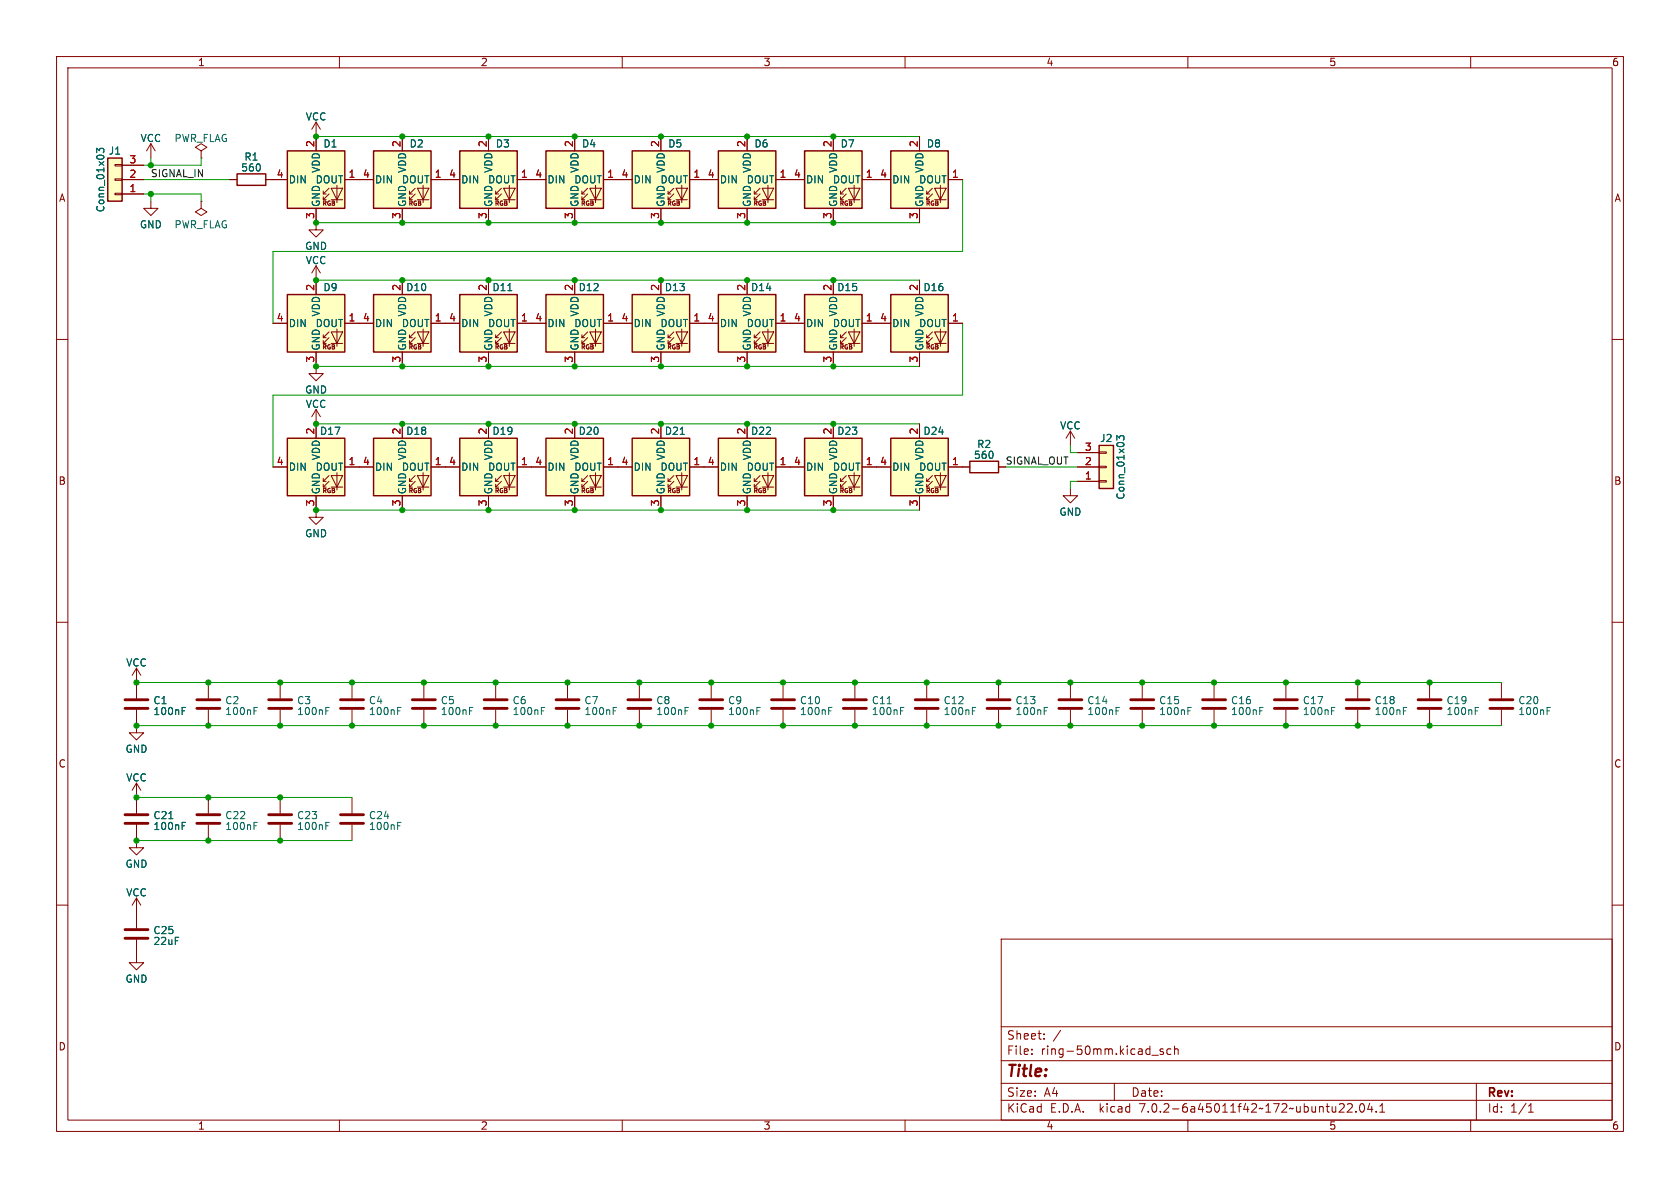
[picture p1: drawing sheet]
<svg xmlns="http://www.w3.org/2000/svg" width="297mm" height="210mm" viewBox="0 0 297 210" stroke-linecap="round" stroke-linejoin="round" font-family="sans-serif">
<g fill="none" stroke="#840000" stroke-width=".18">
<path d="M10 10h277v190h-277zM12 12h273v186h-273zM60 10v2M110 10v2M160 10v2M210 10v2M260 10v2M20.3 29.1h1.3v.2h-1.3zM20.3 31.6h1.3v.3h-1.3zM20.3 34.2h1.3v.2h-1.3zM21.6 34.3h3.8M21.6 31.8h3.8"/>
<path d="M21.6 29.2h3.8M26.7 35.6v1.2h1.2l-1.2 1.3-1.3-1.3h1.3M26.7 25.4l-.8 1.3M26.7 25.4v2.5M26.7 25.4l.7 1.3M35.6 35.6v1.2l1 .7-1 .6-1.1-.6 1.1-.7M35.6 35.6h.1M35.6 26.7l1-.7-1-.6-1.1 .6 1.1 .7v1.2M35.6 27.9h.1M40.6 31.8h1.3M47 31.8h3.8M55.9 36.8v3.8h1.2l-1.2 1.3-1.3-1.3h1.3"/>
<path d="M55.9 21.6v5.1M55.9 21.6l-.8 1.3M55.9 21.6l.7 1.3M57.1 35.3h.6M57.1 34.3h.6M58.2 34.3l-1.1 1v-.5M58.2 33.3l-1.1 1v-.5M58.5 33.3h2.1l-1 2zM58.5 35.3h2.1M59.6 32.8v3M61 31.8h5M71.1 24.1v2.6"/>
<path d="M71.1 36.8v2.6M72.4 35.3h.5M72.4 34.3h.5M73.4 34.3l-1 1v-.5M73.4 33.3l-1 1v-.5M73.8 33.3h2l-1 2zM73.8 35.3h2M74.8 32.8v3M76.2 31.8h5.1M86.4 24.1v2.6M86.4 36.8v2.6M87.6 35.3h.5"/>
<path d="M87.6 34.3h.5M88.6 34.3l-1 1v-.5M88.6 33.3l-1 1v-.5M89 33.3h2.1l-1.1 2zM89 35.3h2.1M90 32.8v3M91.4 31.8h5.1M101.6 24.1v2.6M101.6 36.8v2.6M102.9 35.3h.5M102.9 34.3h.5M103.9 34.3l-1 1v-.5"/>
<path d="M103.9 33.3l-1 1v-.5M104.3 33.3h2l-1 2zM104.3 35.3h2M105.3 32.8v3M106.7 31.8h5.1M116.8 24.1v2.6M116.8 36.8v2.6M118.1 35.3h.5M118.1 34.3h.5M119.1 34.3l-1 1v-.5M119.1 33.3l-1 1v-.5M119.5 33.3h2l-1 2z"/>
<path d="M119.5 35.3h2M120.5 32.8v3M121.9 31.8h5.1M132.1 24.1v2.6M132.1 36.8v2.6M133.3 35.3h.6M133.3 34.3h.6M134.4 34.3l-1.1 1v-.5M134.4 33.3l-1.1 1v-.5M134.7 33.3h2.1l-1 2zM134.7 35.3h2.1M135.8 32.8v3"/>
<path d="M137.2 31.8h5M147.3 24.1v2.6M147.3 36.8v2.6M148.6 35.3h.5M148.6 34.3h.5M149.6 34.3l-1 1v-.5M149.6 33.3l-1 1v-.5M150 33.3h2l-1 2zM150 35.3h2M151 32.8v3M152.4 31.8h5.1M162.6 24.1v2.6"/>
<path d="M162.6 36.8v2.6M163.8 35.3h.5M163.8 34.3h.5M164.8 34.3l-1 1v-.5M164.8 33.3l-1 1v-.5M165.2 33.3h2.1l-1.1 2zM165.2 35.3h2.1M166.2 32.8v3M167.6 31.8h2.6M10 60h2M48.3 57.2h2.5M55.9 47v5.1"/>
<path d="M55.9 47l-.8 1.3M55.9 47l.7 1.3M57.1 59.7h.6M58.2 59.7l-1.1 1v-.5M58.2 58.7l-1.1 1v-.5M58.5 58.7h2.1l-1 2zM59.6 58.2v3M61 57.2h5M71.1 49.5v2.6M72.4 59.7h.5M73.4 59.7l-1 1v-.5M73.4 58.7l-1 1v-.5"/>
<path d="M73.8 58.7h2l-1 2zM74.8 58.2v3M76.2 57.2h5.1M86.4 49.5v2.6M87.6 59.7h.5M88.6 59.7l-1 1v-.5M88.6 58.7l-1 1v-.5M89 58.7h2.1l-1.1 2zM90 58.2v3M91.4 57.2h5.1M101.6 49.5v2.6M102.9 59.7h.5"/>
<path d="M103.9 59.7l-1 1v-.5M103.9 58.7l-1 1v-.5M104.3 58.7h2l-1 2zM105.3 58.2v3M106.7 57.2h5.1M116.8 49.5v2.6M118.1 59.7h.5M119.1 59.7l-1 1v-.5M119.1 58.7l-1 1v-.5M119.5 58.7h2l-1 2zM120.5 58.2v3M121.9 57.2h5.1"/>
<path d="M132.1 49.5v2.6M133.3 59.7h.6M134.4 59.7l-1.1 1v-.5M134.4 58.7l-1.1 1v-.5M134.7 58.7h2.1l-1 2zM135.8 58.2v3M137.2 57.2h5M147.3 49.5v2.6M148.6 59.7h.5M149.6 59.7l-1 1v-.5M149.6 58.7l-1 1v-.5M150 58.7h2l-1 2z"/>
<path d="M151 58.2v3M152.4 57.2h5.1M162.6 49.5v2.6M163.8 59.7h.5M164.8 59.7l-1 1v-.5M164.8 58.7l-1 1v-.5M165.2 58.7h2.1l-1.1 2zM166.2 58.2v3M167.6 57.2h2.6M285 60h2M55.9 62.2v3.8h1.2l-1.2 1.3-1.3-1.3h1.3M55.9 72.4v5.1"/>
<path d="M55.9 72.4l-.8 1.3M55.9 72.4l.7 1.3M57.1 60.7h.6M58.5 60.7h2.1M71.1 62.2v2.6M71.1 74.9v2.6M72.4 60.7h.5M73.8 60.7h2M86.4 62.2v2.6M86.4 74.9v2.6M87.6 60.7h.5M89 60.7h2.1"/>
<path d="M101.6 62.2v2.6M101.6 74.9v2.6M102.9 60.7h.5M104.3 60.7h2M116.8 62.2v2.6M116.8 74.9v2.6M118.1 60.7h.5M119.5 60.7h2M132.1 62.2v2.6M132.1 74.9v2.6M133.3 60.7h.6M134.7 60.7h2.1"/>
<path d="M147.3 62.2v2.6M147.3 74.9v2.6M148.6 60.7h.5M150 60.7h2M162.6 62.2v2.6M162.6 74.9v2.6M163.8 60.7h.5M165.2 60.7h2.1M189.2 76.2l-.7 1.3M189.2 76.2v2.5M189.2 76.2l.8 1.3M194.3 79.9h1.3v.2h-1.3z"/>
<path d="M48.3 82.6h2.5M55.9 87.6v3.8h1.2l-1.2 1.3-1.3-1.3h1.3M57.1 85.1h.6M57.1 86.1h.6M58.2 85.1l-1.1 1v-.5M58.2 84.1l-1.1 1v-.5M58.5 84.1h2.1l-1 2zM58.5 86.1h2.1M59.6 83.6v3M61 82.6h5M71.1 87.6v2.6M72.4 85.1h.5"/>
<path d="M72.4 86.1h.5M73.4 85.1l-1 1v-.5M73.4 84.1l-1 1v-.5M73.8 84.1h2l-1 2zM73.8 86.1h2M74.8 83.6v3M76.2 82.6h5.1M86.4 87.6v2.6M87.6 85.1h.5M87.6 86.1h.5M88.6 85.1l-1 1v-.5M88.6 84.1l-1 1v-.5"/>
<path d="M89 84.1h2.1l-1.1 2zM89 86.1h2.1M90 83.6v3M91.4 82.6h5.1M101.6 87.6v2.6M102.9 85.1h.5M102.9 86.1h.5M103.9 85.1l-1 1v-.5M103.9 84.1l-1 1v-.5M104.3 84.1h2l-1 2zM104.3 86.1h2M105.3 83.6v3"/>
<path d="M106.7 82.6h5.1M116.8 87.6v2.6M118.1 85.1h.5M118.1 86.1h.5M119.1 85.1l-1 1v-.5M119.1 84.1l-1 1v-.5M119.5 84.1h2l-1 2zM119.5 86.1h2M120.5 83.6v3M121.9 82.6h5.1M132.1 87.6v2.6M133.3 85.1h.6"/>
<path d="M133.3 86.1h.6M134.4 85.1l-1.1 1v-.5M134.4 84.1l-1.1 1v-.5M134.7 84.1h2.1l-1 2zM134.7 86.1h2.1M135.8 83.6v3M137.2 82.6h5M147.3 87.6v2.6M148.6 85.1h.5M148.6 86.1h.5M149.6 85.1l-1 1v-.5M149.6 84.1l-1 1v-.5"/>
<path d="M150 84.1h2l-1 2zM150 86.1h2M151 83.6v3M152.4 82.6h5.1M162.6 87.6v2.6M163.8 85.1h.5M163.8 86.1h.5M164.8 85.1l-1 1v-.5M164.8 84.1l-1 1v-.5M165.2 84.1h2.1l-1.1 2zM165.2 86.1h2.1M166.2 83.6v3"/>
<path d="M167.6 82.6h3.8M176.5 82.6h1.3M189.2 86.4v1.2h1.3l-1.3 1.3-1.2-1.3h1.2M190.5 85.1h3.8M190.5 82.6h3.8M190.5 80h3.8M194.3 82.4h1.3v.3h-1.3zM194.3 85h1.3v.2h-1.3zM10 110h2M24.1 118.1l-.7 1.3M24.1 118.1v5.3M24.1 118.1l.8 1.3"/>
<path d="M285 110h2M24.1 125.5v4h1.3l-1.3 1.3-1.2-1.3h1.2M24.1 138.4v5.4M24.1 138.4l-.7 1.3M24.1 138.4l.8 1.3M36.8 120.7v2.7M36.8 125.5v2.8M49.5 120.7v2.7M49.5 125.5v2.8M62.2 120.7v2.7M62.2 125.5v2.8M74.9 120.7v2.7"/>
<path d="M74.9 125.5v2.8M87.6 120.7v2.7M87.6 125.5v2.8M100.3 120.7v2.7M100.3 125.5v2.8M113 120.7v2.7M113 125.5v2.8M125.7 120.7v2.7M125.7 125.5v2.8M138.4 120.7v2.7M138.4 125.5v2.8M151.1 120.7v2.7"/>
<path d="M151.1 125.5v2.8M163.8 120.7v2.7M163.8 125.5v2.8M176.5 120.7v2.7M176.5 125.5v2.8M189.2 120.7v2.7M189.2 125.5v2.8M201.9 120.7v2.7M201.9 125.5v2.8M214.6 120.7v2.7M214.6 125.5v2.8M227.3 120.7v2.7"/>
<path d="M227.3 125.5v2.8M240 120.7v2.7M240 125.5v2.8M252.7 120.7v2.7M252.7 125.5v2.8M265.4 120.7v2.7M265.4 125.5v2.8M10 160h2M24.1 145.8v4.1h1.3l-1.3 1.2-1.2-1.2h1.2M24.1 158.8v5.3M24.1 158.8l-.7 1.2M24.1 158.8l.8 1.2"/>
<path d="M36.8 141v2.8M36.8 145.8v2.8M49.5 141v2.8M49.5 145.8v2.8M62.2 141v2.8M62.2 145.8v2.8M285 160h2M24.1 166.1v4.1h1.3l-1.3 1.3-1.2-1.3h1.2M177 166h108v32h-108zM60 198v2M110 198v2M160 198v2"/>
<path d="M177 194.5h108M177 191.5h108M177 187.5h108M177 181.5h108M182.4 186.3v.1M182.4 185.5v.1M184.6 183.6v.1M184.6 182.8v.1M197 191.5v3M203.6 186.5h1.2M205.6 185.5l-.3-.1-.2 .2v.2l.5 .2v.3h-.5M207 185.5l-.4-.1-.3 .3v.4l.1 .2h.6"/>
<path d="M207.6 185.5l.3-.1 .3 .1 .1 .9M207.6 184.9v1.5M210 198v2M237.5 195.2l.1 .2v.3l-.9 .9h.9M238.2 195.2l.6-.1 .2 .1 .1 .3-1 1.1h1M239.7 196.5v.1M240.5 195.2l.2-.1a.81 .81 0 0 1 .6 .6 .81 .81 0 0 1-.3 .8l-.1 .1a.81 .81 0 0 1-.4-1.4zM242.1 195l-.3 1.1h.9M242.5 195.6v1M243.3 196.5v.1M243.9 196.6h.9M243.9 195.5l.5-.4v1.5"/>
<path d="M260 198v2M261 191.5v6.5M270.2 196.6h.9M270.2 195.5l.4-.4v1.5"/>
</g>
<g fill="none" stroke="#840000" stroke-width=".51">
<path d="M22.1 125.2h4.1M22.1 123.7h4.1M34.8 125.2h4.1M34.8 123.7h4.1M47.5 125.2h4.1M47.5 123.7h4.1M60.2 125.2h4.1M60.2 123.7h4.1M72.9 125.2h4.1M72.9 123.7h4.1M85.6 125.2h4.1M85.6 123.7h4.1"/>
<path d="M98.3 125.2h4.1M98.3 123.7h4.1M111 125.2h4.1M111 123.7h4.1M123.7 125.2h4.1M123.7 123.7h4.1M136.4 125.2h4.1M136.4 123.7h4.1M149.1 125.2h4.1M149.1 123.7h4.1M161.8 125.2h4.1M161.8 123.7h4.1"/>
<path d="M174.5 125.2h4.1M174.5 123.7h4.1M187.2 125.2h4.1M187.2 123.7h4.1M199.9 125.2h4.1M199.9 123.7h4.1M212.6 125.2h4.1M212.6 123.7h4.1M225.3 125.2h4.1M225.3 123.7h4.1M238 125.2h4.1M238 123.7h4.1"/>
<path d="M250.7 125.2h4.1M250.7 123.7h4.1M263.4 125.2h4.1M263.4 123.7h4.1M22.1 145.5h4.1M22.1 144h4.1M34.8 145.5h4.1M34.8 144h4.1M47.5 145.5h4.1M47.5 144h4.1M60.2 145.5h4.1M60.2 144h4.1"/>
<path d="M22.1 165.9h4.1M22.1 164.3h4.1"/>
</g>
<g fill="none" stroke="#006464" stroke-width=".18">
<path d="M17.1 27v-.8l.5 .4 .1-.3h.5l.2 .2-.2 .5M197.4 77.8v-.8l.5 .4 .1-.3h.6l.1 .2-.1 .5M32.2 125.1h.6M44.9 125.1h.6M57.6 125.1h.6M70.3 125.1h.6M83 125.1h.6M95.7 125.1h.6M108.4 125.1h.6M121.1 125.1h.6M133.8 125.1h.6M146.5 125.1h.6"/>
<path d="M159.2 125.1h.6M171.9 125.1h.6M184.6 125.1h.6M197.3 125.1h.6M210 125.1h.6M222.7 125.1h.6M235.4 125.1h.6M248.1 125.1h.6M260.8 125.1h.6M273.5 125.1h.6M32.2 145.4h.6M44.9 145.4h.6"/>
<path d="M57.6 145.4h.6M70.3 145.4h.6"/>
</g>
<g fill="#ffffc2" stroke="#ffffc2" stroke-width=".18">
<path d="M194.3 78.7h2.5v7.7h-2.5z"/>
<path d="M157.5 77.5h10.1v10.1h-10.1z"/>
<path d="M96.5 52.1h10.2v10.1h-10.2z"/>
<path d="M96.5 26.7h10.2v10.1h-10.2z"/>
<path d="M81.3 26.7h10.1v10.1h-10.1z"/>
<path d="M50.8 77.5h10.2v10.1h-10.2z"/>
<path d="M96.5 77.5h10.2v10.1h-10.2z"/>
<path d="M111.8 52.1h10.1v10.1h-10.1z"/>
<path d="M111.8 77.5h10.1v10.1h-10.1z"/>
<path d="M142.2 77.5h10.2v10.1h-10.2z"/>
<path d="M127 77.5h10.2v10.1h-10.2z"/>
<path d="M142.2 52.1h10.2v10.1h-10.2z"/>
<path d="M157.5 52.1h10.1v10.1h-10.1z"/>
<path d="M111.8 26.7h10.1v10.1h-10.1z"/>
<path d="M81.3 52.1h10.1v10.1h-10.1z"/>
<path d="M127 26.7h10.2v10.1h-10.2z"/>
<path d="M127 52.1h10.2v10.1h-10.2z"/>
<path d="M142.2 26.7h10.2v10.1h-10.2z"/>
<path d="M157.5 26.7h10.1v10.1h-10.1z"/>
<path d="M50.8 26.7h10.2v10.1h-10.2z"/>
<path d="M66 52.1h10.2v10.1h-10.2z"/>
<path d="M50.8 52.1h10.2v10.1h-10.2z"/>
<path d="M19 27.9h2.6v7.7h-2.6z"/>
<path d="M66 26.7h10.2v10.1h-10.2z"/>
<path d="M66 77.5h10.2v10.1h-10.2z"/>
<path d="M81.3 77.5h10.1v10.1h-10.1z"/>
</g>
<g fill="none" stroke="#840000" stroke-width=".25">
<path d="M19 27.9h2.6v7.7h-2.6zM41.9 30.7h5.1v2.1h-5.1zM50.8 26.7h10.2v10.1h-10.2zM66 26.7h10.2v10.1h-10.2zM81.3 26.7h10.1v10.1h-10.1zM96.5 26.7h10.2v10.1h-10.2zM111.8 26.7h10.1v10.1h-10.1zM127 26.7h10.2v10.1h-10.2zM142.2 26.7h10.2v10.1h-10.2zM157.5 26.7h10.1v10.1h-10.1zM50.8 52.1h10.2v10.1h-10.2zM66 52.1h10.2v10.1h-10.2z"/>
<path d="M81.3 52.1h10.1v10.1h-10.1zM96.5 52.1h10.2v10.1h-10.2zM111.8 52.1h10.1v10.1h-10.1zM127 52.1h10.2v10.1h-10.2zM142.2 52.1h10.2v10.1h-10.2zM157.5 52.1h10.1v10.1h-10.1zM50.8 77.5h10.2v10.1h-10.2zM66 77.5h10.2v10.1h-10.2zM81.3 77.5h10.1v10.1h-10.1zM96.5 77.5h10.2v10.1h-10.2zM111.8 77.5h10.1v10.1h-10.1zM127 77.5h10.2v10.1h-10.2z"/>
<path d="M142.2 77.5h10.2v10.1h-10.2zM157.5 77.5h10.1v10.1h-10.1zM194.3 78.7h2.5v7.7h-2.5zM171.4 81.5h5.1v2.1h-5.1z"/>
</g>
<g fill="none" stroke="#009600" stroke-width=".18">
<path d="M25.4 31.8h15.2M25.4 34.3h10.2v1.3M26.7 27.9v1.3M26.7 34.3v1.3M35.6 27.9v1.3h-10.2M55.9 24.1h106.7M55.9 39.4h106.7M170.2 31.8v12.7h-121.9v12.7M55.9 49.5h106.7M170.2 57.2v12.7h-121.9v12.7M55.9 64.8h106.7M55.9 74.9h106.7"/>
<path d="M189.2 78.7v1.3h1.3M55.9 90.2h106.7M177.8 82.6h12.7M190.5 85.1h-1.3v1.3M24.1 120.7h241.3M24.1 128.3h241.3M24.1 148.6h38.1M24.1 141h38.1"/>
</g>
<g fill="#009600" stroke="#009600" stroke-width=".18">
<circle cx="100.3" cy="128.3" r=".46"/>
<circle cx="113" cy="128.3" r=".46"/>
<circle cx="87.6" cy="128.3" r=".46"/>
<circle cx="87.6" cy="120.7" r=".46"/>
<circle cx="113" cy="120.7" r=".46"/>
<circle cx="100.3" cy="120.7" r=".46"/>
<circle cx="125.7" cy="128.3" r=".46"/>
<circle cx="125.7" cy="120.7" r=".46"/>
<circle cx="138.4" cy="120.7" r=".46"/>
<circle cx="138.4" cy="128.3" r=".46"/>
<circle cx="86.4" cy="49.5" r=".46"/>
<circle cx="71.1" cy="49.5" r=".46"/>
<circle cx="86.4" cy="64.8" r=".46"/>
<circle cx="71.1" cy="64.8" r=".46"/>
<circle cx="55.9" cy="49.5" r=".46"/>
<circle cx="55.9" cy="39.4" r=".46"/>
<circle cx="71.1" cy="39.4" r=".46"/>
<circle cx="71.1" cy="24.1" r=".46"/>
<circle cx="86.4" cy="24.1" r=".46"/>
<circle cx="26.7" cy="34.3" r=".46"/>
<circle cx="55.9" cy="64.8" r=".46"/>
<circle cx="26.7" cy="29.2" r=".46"/>
<circle cx="55.9" cy="24.1" r=".46"/>
<circle cx="71.1" cy="74.9" r=".46"/>
<circle cx="71.1" cy="90.2" r=".46"/>
<circle cx="55.9" cy="90.2" r=".46"/>
<circle cx="86.4" cy="90.2" r=".46"/>
<circle cx="86.4" cy="74.9" r=".46"/>
<circle cx="101.6" cy="74.9" r=".46"/>
<circle cx="101.6" cy="90.2" r=".46"/>
<circle cx="74.9" cy="120.7" r=".46"/>
<circle cx="74.9" cy="128.3" r=".46"/>
<circle cx="55.9" cy="74.9" r=".46"/>
<circle cx="101.6" cy="39.4" r=".46"/>
<circle cx="101.6" cy="24.1" r=".46"/>
<circle cx="86.4" cy="39.4" r=".46"/>
<circle cx="116.8" cy="49.5" r=".46"/>
<circle cx="101.6" cy="64.8" r=".46"/>
<circle cx="101.6" cy="49.5" r=".46"/>
<circle cx="116.8" cy="64.8" r=".46"/>
<circle cx="116.8" cy="24.1" r=".46"/>
<circle cx="163.8" cy="120.7" r=".46"/>
<circle cx="163.8" cy="128.3" r=".46"/>
<circle cx="151.1" cy="128.3" r=".46"/>
<circle cx="189.2" cy="128.3" r=".46"/>
<circle cx="189.2" cy="120.7" r=".46"/>
<circle cx="176.5" cy="128.3" r=".46"/>
<circle cx="176.5" cy="120.7" r=".46"/>
<circle cx="151.1" cy="120.7" r=".46"/>
<circle cx="147.3" cy="90.2" r=".46"/>
<circle cx="147.3" cy="74.9" r=".46"/>
<circle cx="49.5" cy="141" r=".46"/>
<circle cx="49.5" cy="148.6" r=".46"/>
<circle cx="36.8" cy="141" r=".46"/>
<circle cx="36.8" cy="148.6" r=".46"/>
<circle cx="49.5" cy="128.3" r=".46"/>
<circle cx="49.5" cy="120.7" r=".46"/>
<circle cx="36.8" cy="120.7" r=".46"/>
<circle cx="36.8" cy="128.3" r=".46"/>
<circle cx="62.2" cy="128.3" r=".46"/>
<circle cx="62.2" cy="120.7" r=".46"/>
<circle cx="24.1" cy="120.7" r=".46"/>
<circle cx="24.1" cy="128.3" r=".46"/>
<circle cx="24.1" cy="148.6" r=".46"/>
<circle cx="24.1" cy="141" r=".46"/>
<circle cx="147.3" cy="49.5" r=".46"/>
<circle cx="147.3" cy="39.4" r=".46"/>
<circle cx="132.1" cy="24.1" r=".46"/>
<circle cx="147.3" cy="24.1" r=".46"/>
<circle cx="116.8" cy="39.4" r=".46"/>
<circle cx="132.1" cy="39.4" r=".46"/>
<circle cx="132.1" cy="49.5" r=".46"/>
<circle cx="147.3" cy="64.8" r=".46"/>
<circle cx="132.1" cy="64.8" r=".46"/>
<circle cx="116.8" cy="74.9" r=".46"/>
<circle cx="132.1" cy="74.9" r=".46"/>
<circle cx="116.8" cy="90.2" r=".46"/>
<circle cx="132.1" cy="90.2" r=".46"/>
<circle cx="201.9" cy="128.3" r=".46"/>
<circle cx="214.6" cy="120.7" r=".46"/>
<circle cx="214.6" cy="128.3" r=".46"/>
<circle cx="201.9" cy="120.7" r=".46"/>
<circle cx="240" cy="120.7" r=".46"/>
<circle cx="240" cy="128.3" r=".46"/>
<circle cx="227.3" cy="120.7" r=".46"/>
<circle cx="227.3" cy="128.3" r=".46"/>
<circle cx="252.7" cy="120.7" r=".46"/>
<circle cx="252.7" cy="128.3" r=".46"/>
</g>
<text font-size="2.8" fill="#840000" x="178" y="190.8">Title:</text>
<g font-size="2.1" fill="#840000">
<text x="178" y="183.9">Sheet:</text>
<text x="186.2" y="183.9">/</text>
<text x="178" y="186.6">File:</text>
<text x="184" y="186.6">ring-50mm.kicad_sch</text>
<text x="178" y="196.8">KiCad</text>
<text x="178" y="194">Size:</text>
<text x="184.6" y="194">A4</text>
<text x="185.7" y="196.8">E.D.A.</text>
<text x="194.4" y="196.8">kicad</text>
<text x="200" y="194">Date:</text>
<text x="201.5" y="196.8">7.0.2-6a45011f42~172~ubuntu22.04.1</text>
<text x="263" y="194.2">Rev:</text>
<text x="263" y="196.8">Id:</text>
<text x="267" y="196.8">1/1</text>
</g>
<g font-size="1.8" fill="#840000">
<text x="35" y="11.8">1</text>
<text x="85" y="11.8">2</text>
<text x="135" y="11.8">3</text>
<text x="185" y="11.8">4</text>
<text x="235" y="11.8">5</text>
<text x="285" y="11.8">6</text>
<text x="10.4" y="35.8">A</text>
<text x="285.4" y="35.8">A</text>
<text x="10.3" y="85.8">B</text>
<text x="285.3" y="85.8">B</text>
<text x="10.3" y="135.8">C</text>
<text x="285.3" y="135.8">C</text>
<text x="10.3" y="185.8">D</text>
<text x="285.3" y="185.8">D</text>
<text x="35" y="199.8">1</text>
<text x="85" y="199.8">2</text>
<text x="135" y="199.8">3</text>
<text x="185" y="199.8">4</text>
<text x="235" y="199.8">5</text>
<text x="285" y="199.8">6</text>
</g>
<g font-size="1.8" fill="#006464">
<text x="54" y="21.5">VCC</text>
<text x="19.2" y="27.5">J1</text>
<text x="24.8" y="25.3">VCC</text>
<text x="30.8" y="25.3">PWR_FLAG</text>
<text x="43.1" y="28.5">R1</text>
<text x="57.1" y="26.2">D1</text>
<text x="72.4" y="26.2">D2</text>
<text x="87.6" y="26.2">D3</text>
<text x="102.8" y="26.2">D4</text>
<text x="118.1" y="26.2">D5</text>
<text x="133.3" y="26.2">D6</text>
<text x="148.6" y="26.2">D7</text>
<text x="163.8" y="26.2">D8</text>
<text x="42.6" y="30.5">560</text>
<text x="51.1" y="32.6">DIN</text>
<text x="55.7" y="32.6">DOUT</text>
<text x="56.7" y="30.7" transform="rotate(-90 56.7 30.7)">VDD</text>
<text x="66.3" y="32.6">DIN</text>
<text x="70.9" y="32.6">DOUT</text>
<text x="71.9" y="30.7" transform="rotate(-90 71.9 30.7)">VDD</text>
<text x="81.5" y="32.6">DIN</text>
<text x="86.2" y="32.6">DOUT</text>
<text x="87.2" y="30.7" transform="rotate(-90 87.2 30.7)">VDD</text>
<text x="96.8" y="32.6">DIN</text>
<text x="101.4" y="32.6">DOUT</text>
<text x="102.4" y="30.7" transform="rotate(-90 102.4 30.7)">VDD</text>
<text x="112" y="32.6">DIN</text>
<text x="116.6" y="32.6">DOUT</text>
<text x="117.7" y="30.7" transform="rotate(-90 117.7 30.7)">VDD</text>
<text x="127.3" y="32.6">DIN</text>
<text x="131.9" y="32.6">DOUT</text>
<text x="132.9" y="30.7" transform="rotate(-90 132.9 30.7)">VDD</text>
<text x="142.5" y="32.6">DIN</text>
<text x="147.1" y="32.6">DOUT</text>
<text x="148.1" y="30.7" transform="rotate(-90 148.1 30.7)">VDD</text>
<text x="157.7" y="32.6">DIN</text>
<text x="162.4" y="32.6">DOUT</text>
<text x="163.4" y="30.7" transform="rotate(-90 163.4 30.7)">VDD</text>
<text x="18.6" y="37.6" transform="rotate(-90 18.6 37.6)">Conn_01x03</text>
<text x="24.7" y="40.5">GND</text>
<text x="30.8" y="40.5">PWR_FLAG</text>
<text x="56.7" y="36.6" transform="rotate(-90 56.7 36.6)">GND</text>
<text x="71.9" y="36.6" transform="rotate(-90 71.9 36.6)">GND</text>
<text x="87.2" y="36.6" transform="rotate(-90 87.2 36.6)">GND</text>
<text x="102.4" y="36.6" transform="rotate(-90 102.4 36.6)">GND</text>
<text x="117.7" y="36.6" transform="rotate(-90 117.7 36.6)">GND</text>
<text x="132.9" y="36.6" transform="rotate(-90 132.9 36.6)">GND</text>
<text x="148.1" y="36.6" transform="rotate(-90 148.1 36.6)">GND</text>
<text x="163.4" y="36.6" transform="rotate(-90 163.4 36.6)">GND</text>
<text x="53.9" y="44.3">GND</text>
<text x="54" y="46.9">VCC</text>
<text x="57.1" y="51.6">D9</text>
<text x="71.8" y="51.6">D10</text>
<text x="87" y="51.6">D11</text>
<text x="102.2" y="51.6">D12</text>
<text x="117.5" y="51.6">D13</text>
<text x="132.7" y="51.6">D14</text>
<text x="148" y="51.6">D15</text>
<text x="163.2" y="51.6">D16</text>
<text x="51.1" y="58">DIN</text>
<text x="55.7" y="58">DOUT</text>
<text x="56.7" y="56.1" transform="rotate(-90 56.7 56.1)">VDD</text>
<text x="66.3" y="58">DIN</text>
<text x="70.9" y="58">DOUT</text>
<text x="71.9" y="56.1" transform="rotate(-90 71.9 56.1)">VDD</text>
<text x="81.5" y="58">DIN</text>
<text x="86.2" y="58">DOUT</text>
<text x="87.2" y="56.1" transform="rotate(-90 87.2 56.1)">VDD</text>
<text x="96.8" y="58">DIN</text>
<text x="101.4" y="58">DOUT</text>
<text x="102.4" y="56.1" transform="rotate(-90 102.4 56.1)">VDD</text>
<text x="112" y="58">DIN</text>
<text x="116.6" y="58">DOUT</text>
<text x="117.7" y="56.1" transform="rotate(-90 117.7 56.1)">VDD</text>
<text x="127.3" y="58">DIN</text>
<text x="131.9" y="58">DOUT</text>
<text x="132.9" y="56.1" transform="rotate(-90 132.9 56.1)">VDD</text>
<text x="142.5" y="58">DIN</text>
<text x="147.1" y="58">DOUT</text>
<text x="148.1" y="56.1" transform="rotate(-90 148.1 56.1)">VDD</text>
<text x="157.7" y="58">DIN</text>
<text x="162.4" y="58">DOUT</text>
<text x="163.4" y="56.1" transform="rotate(-90 163.4 56.1)">VDD</text>
<text x="56.7" y="62" transform="rotate(-90 56.7 62)">GND</text>
<text x="71.9" y="62" transform="rotate(-90 71.9 62)">GND</text>
<text x="87.2" y="62" transform="rotate(-90 87.2 62)">GND</text>
<text x="102.4" y="62" transform="rotate(-90 102.4 62)">GND</text>
<text x="117.7" y="62" transform="rotate(-90 117.7 62)">GND</text>
<text x="132.9" y="62" transform="rotate(-90 132.9 62)">GND</text>
<text x="148.1" y="62" transform="rotate(-90 148.1 62)">GND</text>
<text x="163.4" y="62" transform="rotate(-90 163.4 62)">GND</text>
<text x="53.9" y="69.7">GND</text>
<text x="54" y="72.3">VCC</text>
<text x="56.5" y="77">D17</text>
<text x="71.8" y="77">D18</text>
<text x="87" y="77">D19</text>
<text x="102.2" y="77">D20</text>
<text x="117.5" y="77">D21</text>
<text x="132.7" y="77">D22</text>
<text x="148" y="77">D23</text>
<text x="163.2" y="77">D24</text>
<text x="187.4" y="76.1">VCC</text>
<text x="51.1" y="83.4">DIN</text>
<text x="55.7" y="83.4">DOUT</text>
<text x="56.7" y="81.5" transform="rotate(-90 56.7 81.5)">VDD</text>
<text x="66.3" y="83.4">DIN</text>
<text x="70.9" y="83.4">DOUT</text>
<text x="71.9" y="81.5" transform="rotate(-90 71.9 81.5)">VDD</text>
<text x="81.5" y="83.4">DIN</text>
<text x="86.2" y="83.4">DOUT</text>
<text x="87.2" y="81.5" transform="rotate(-90 87.2 81.5)">VDD</text>
<text x="96.8" y="83.4">DIN</text>
<text x="101.4" y="83.4">DOUT</text>
<text x="102.4" y="81.5" transform="rotate(-90 102.4 81.5)">VDD</text>
<text x="112" y="83.4">DIN</text>
<text x="116.6" y="83.4">DOUT</text>
<text x="117.7" y="81.5" transform="rotate(-90 117.7 81.5)">VDD</text>
<text x="127.3" y="83.4">DIN</text>
<text x="131.9" y="83.4">DOUT</text>
<text x="132.9" y="81.5" transform="rotate(-90 132.9 81.5)">VDD</text>
<text x="142.5" y="83.4">DIN</text>
<text x="147.1" y="83.4">DOUT</text>
<text x="148.1" y="81.5" transform="rotate(-90 148.1 81.5)">VDD</text>
<text x="157.7" y="83.4">DIN</text>
<text x="162.4" y="83.4">DOUT</text>
<text x="163.4" y="81.5" transform="rotate(-90 163.4 81.5)">VDD</text>
<text x="172.1" y="81.3">560</text>
<text x="172.7" y="79.3">R2</text>
<text x="194.4" y="78.3">J2</text>
<text x="56.7" y="87.4" transform="rotate(-90 56.7 87.4)">GND</text>
<text x="71.9" y="87.4" transform="rotate(-90 71.9 87.4)">GND</text>
<text x="87.2" y="87.4" transform="rotate(-90 87.2 87.4)">GND</text>
<text x="102.4" y="87.4" transform="rotate(-90 102.4 87.4)">GND</text>
<text x="117.7" y="87.4" transform="rotate(-90 117.7 87.4)">GND</text>
<text x="132.9" y="87.4" transform="rotate(-90 132.9 87.4)">GND</text>
<text x="148.1" y="87.4" transform="rotate(-90 148.1 87.4)">GND</text>
<text x="163.4" y="87.4" transform="rotate(-90 163.4 87.4)">GND</text>
<text x="198.9" y="88.4" transform="rotate(-90 198.9 88.4)">Conn_01x03</text>
<text x="53.9" y="95.1">GND</text>
<text x="187.2" y="91.3">GND</text>
<text x="22.3" y="118">VCC</text>
<text x="27.1" y="124.6">C1</text>
<text x="39.8" y="124.6">C2</text>
<text x="52.5" y="124.6">C3</text>
<text x="65.2" y="124.6">C4</text>
<text x="77.9" y="124.6">C5</text>
<text x="90.6" y="124.6">C6</text>
<text x="103.3" y="124.6">C7</text>
<text x="116" y="124.6">C8</text>
<text x="128.7" y="124.6">C9</text>
<text x="141.4" y="124.6">C10</text>
<text x="154.1" y="124.6">C11</text>
<text x="166.8" y="124.6">C12</text>
<text x="179.5" y="124.6">C13</text>
<text x="192.2" y="124.6">C14</text>
<text x="204.9" y="124.6">C15</text>
<text x="217.6" y="124.6">C16</text>
<text x="230.3" y="124.6">C17</text>
<text x="243" y="124.6">C18</text>
<text x="255.7" y="124.6">C19</text>
<text x="268.4" y="124.6">C20</text>
<text x="27.1" y="126.6">100nF</text>
<text x="39.8" y="126.6">100nF</text>
<text x="52.5" y="126.6">100nF</text>
<text x="65.2" y="126.6">100nF</text>
<text x="77.9" y="126.6">100nF</text>
<text x="90.6" y="126.6">100nF</text>
<text x="103.3" y="126.6">100nF</text>
<text x="116" y="126.6">100nF</text>
<text x="128.7" y="126.6">100nF</text>
<text x="141.4" y="126.6">100nF</text>
<text x="154.1" y="126.6">100nF</text>
<text x="166.8" y="126.6">100nF</text>
<text x="179.5" y="126.6">100nF</text>
<text x="192.2" y="126.6">100nF</text>
<text x="204.9" y="126.6">100nF</text>
<text x="217.6" y="126.6">100nF</text>
<text x="230.3" y="126.6">100nF</text>
<text x="243" y="126.6">100nF</text>
<text x="255.7" y="126.6">100nF</text>
<text x="268.4" y="126.6">100nF</text>
<text x="22.1" y="133.2">GND</text>
<text x="22.3" y="138.3">VCC</text>
<text x="27.1" y="145">C21</text>
<text x="27.1" y="146.9">100nF</text>
<text x="39.8" y="145">C22</text>
<text x="39.8" y="146.9">100nF</text>
<text x="52.5" y="145">C23</text>
<text x="52.5" y="146.9">100nF</text>
<text x="65.2" y="145">C24</text>
<text x="65.2" y="146.9">100nF</text>
<text x="22.1" y="153.6">GND</text>
<text x="22.3" y="158.6">VCC</text>
<text x="27.1" y="165.3">C25</text>
<text x="27.1" y="167.2">22uF</text>
<text x="22.1" y="173.9">GND</text>
</g>
<g font-size="1.8" fill="#a90000">
<text x="22.8" y="29">3</text>
<text x="55.6" y="26.1" transform="rotate(-90 55.6 26.1)">2</text>
<text x="70.9" y="26.1" transform="rotate(-90 70.9 26.1)">2</text>
<text x="86.1" y="26.1" transform="rotate(-90 86.1 26.1)">2</text>
<text x="101.3" y="26.1" transform="rotate(-90 101.3 26.1)">2</text>
<text x="116.6" y="26.1" transform="rotate(-90 116.6 26.1)">2</text>
<text x="131.8" y="26.1" transform="rotate(-90 131.8 26.1)">2</text>
<text x="147.1" y="26.1" transform="rotate(-90 147.1 26.1)">2</text>
<text x="162.3" y="26.1" transform="rotate(-90 162.3 26.1)">2</text>
<text x="22.8" y="34">1</text>
<text x="22.8" y="31.5">2</text>
<text x="48.9" y="31.5">4</text>
<text x="61.6" y="31.5">1</text>
<text x="64.1" y="31.5">4</text>
<text x="76.8" y="31.5">1</text>
<text x="79.3" y="31.5">4</text>
<text x="92" y="31.5">1</text>
<text x="94.6" y="31.5">4</text>
<text x="107.3" y="31.5">1</text>
<text x="109.8" y="31.5">4</text>
<text x="122.5" y="31.5">1</text>
<text x="125.1" y="31.5">4</text>
<text x="137.8" y="31.5">1</text>
<text x="140.3" y="31.5">4</text>
<text x="153" y="31.5">1</text>
<text x="155.5" y="31.5">4</text>
<text x="168.2" y="31.5">1</text>
<text x="55.6" y="38.8" transform="rotate(-90 55.6 38.8)">3</text>
<text x="70.9" y="38.8" transform="rotate(-90 70.9 38.8)">3</text>
<text x="86.1" y="38.8" transform="rotate(-90 86.1 38.8)">3</text>
<text x="101.3" y="38.8" transform="rotate(-90 101.3 38.8)">3</text>
<text x="116.6" y="38.8" transform="rotate(-90 116.6 38.8)">3</text>
<text x="131.8" y="38.8" transform="rotate(-90 131.8 38.8)">3</text>
<text x="147.1" y="38.8" transform="rotate(-90 147.1 38.8)">3</text>
<text x="162.3" y="38.8" transform="rotate(-90 162.3 38.8)">3</text>
<text x="55.6" y="51.5" transform="rotate(-90 55.6 51.5)">2</text>
<text x="70.9" y="51.5" transform="rotate(-90 70.9 51.5)">2</text>
<text x="86.1" y="51.5" transform="rotate(-90 86.1 51.5)">2</text>
<text x="101.3" y="51.5" transform="rotate(-90 101.3 51.5)">2</text>
<text x="116.6" y="51.5" transform="rotate(-90 116.6 51.5)">2</text>
<text x="131.8" y="51.5" transform="rotate(-90 131.8 51.5)">2</text>
<text x="147.1" y="51.5" transform="rotate(-90 147.1 51.5)">2</text>
<text x="162.3" y="51.5" transform="rotate(-90 162.3 51.5)">2</text>
<text x="48.9" y="56.9">4</text>
<text x="61.6" y="56.9">1</text>
<text x="64.1" y="56.9">4</text>
<text x="76.8" y="56.9">1</text>
<text x="79.3" y="56.9">4</text>
<text x="92" y="56.9">1</text>
<text x="94.6" y="56.9">4</text>
<text x="107.3" y="56.9">1</text>
<text x="109.8" y="56.9">4</text>
<text x="122.5" y="56.9">1</text>
<text x="125.1" y="56.9">4</text>
<text x="137.8" y="56.9">1</text>
<text x="140.3" y="56.9">4</text>
<text x="153" y="56.9">1</text>
<text x="155.5" y="56.9">4</text>
<text x="168.2" y="56.9">1</text>
<text x="55.6" y="64.2" transform="rotate(-90 55.6 64.2)">3</text>
<text x="70.9" y="64.2" transform="rotate(-90 70.9 64.2)">3</text>
<text x="86.1" y="64.2" transform="rotate(-90 86.1 64.2)">3</text>
<text x="101.3" y="64.2" transform="rotate(-90 101.3 64.2)">3</text>
<text x="116.6" y="64.2" transform="rotate(-90 116.6 64.2)">3</text>
<text x="131.8" y="64.2" transform="rotate(-90 131.8 64.2)">3</text>
<text x="147.1" y="64.2" transform="rotate(-90 147.1 64.2)">3</text>
<text x="162.3" y="64.2" transform="rotate(-90 162.3 64.2)">3</text>
<text x="55.6" y="76.9" transform="rotate(-90 55.6 76.9)">2</text>
<text x="70.9" y="76.9" transform="rotate(-90 70.9 76.9)">2</text>
<text x="86.1" y="76.9" transform="rotate(-90 86.1 76.9)">2</text>
<text x="101.3" y="76.9" transform="rotate(-90 101.3 76.9)">2</text>
<text x="116.6" y="76.9" transform="rotate(-90 116.6 76.9)">2</text>
<text x="131.8" y="76.9" transform="rotate(-90 131.8 76.9)">2</text>
<text x="147.1" y="76.9" transform="rotate(-90 147.1 76.9)">2</text>
<text x="162.3" y="76.9" transform="rotate(-90 162.3 76.9)">2</text>
<text x="48.9" y="82.3">4</text>
<text x="61.6" y="82.3">1</text>
<text x="64.1" y="82.3">4</text>
<text x="76.8" y="82.3">1</text>
<text x="79.3" y="82.3">4</text>
<text x="92" y="82.3">1</text>
<text x="94.6" y="82.3">4</text>
<text x="107.3" y="82.3">1</text>
<text x="109.8" y="82.3">4</text>
<text x="122.5" y="82.3">1</text>
<text x="125.1" y="82.3">4</text>
<text x="137.8" y="82.3">1</text>
<text x="140.3" y="82.3">4</text>
<text x="153" y="82.3">1</text>
<text x="155.5" y="82.3">4</text>
<text x="168.2" y="82.3">1</text>
<text x="191.7" y="82.3">2</text>
<text x="191.7" y="79.8">3</text>
<text x="55.6" y="89.6" transform="rotate(-90 55.6 89.6)">3</text>
<text x="70.9" y="89.6" transform="rotate(-90 70.9 89.6)">3</text>
<text x="86.1" y="89.6" transform="rotate(-90 86.1 89.6)">3</text>
<text x="101.3" y="89.6" transform="rotate(-90 101.3 89.6)">3</text>
<text x="116.6" y="89.6" transform="rotate(-90 116.6 89.6)">3</text>
<text x="131.8" y="89.6" transform="rotate(-90 131.8 89.6)">3</text>
<text x="147.1" y="89.6" transform="rotate(-90 147.1 89.6)">3</text>
<text x="162.3" y="89.6" transform="rotate(-90 162.3 89.6)">3</text>
<text x="191.7" y="84.8">1</text>
</g>
<g font-size="1.8" fill="#0f0f0f">
<text x="26.7" y="31.4">SIGNAL_IN</text>
<text x="177.8" y="82.2">SIGNAL_OUT</text>
</g>
<g font-size="1.1" fill="#840000">
<text x="56.9" y="36.5">RGB</text>
<text x="72.1" y="36.5">RGB</text>
<text x="87.4" y="36.5">RGB</text>
<text x="102.6" y="36.5">RGB</text>
<text x="117.9" y="36.5">RGB</text>
<text x="133.1" y="36.5">RGB</text>
<text x="148.3" y="36.5">RGB</text>
<text x="163.6" y="36.5">RGB</text>
<text x="56.9" y="61.9">RGB</text>
<text x="72.1" y="61.9">RGB</text>
<text x="87.4" y="61.9">RGB</text>
<text x="102.6" y="61.9">RGB</text>
<text x="117.9" y="61.9">RGB</text>
<text x="133.1" y="61.9">RGB</text>
<text x="148.3" y="61.9">RGB</text>
<text x="163.6" y="61.9">RGB</text>
<text x="56.9" y="87.3">RGB</text>
<text x="72.1" y="87.3">RGB</text>
<text x="87.4" y="87.3">RGB</text>
<text x="102.6" y="87.3">RGB</text>
<text x="117.9" y="87.3">RGB</text>
<text x="133.1" y="87.3">RGB</text>
<text x="148.3" y="87.3">RGB</text>
<text x="163.6" y="87.3">RGB</text>
</g>
</svg>
